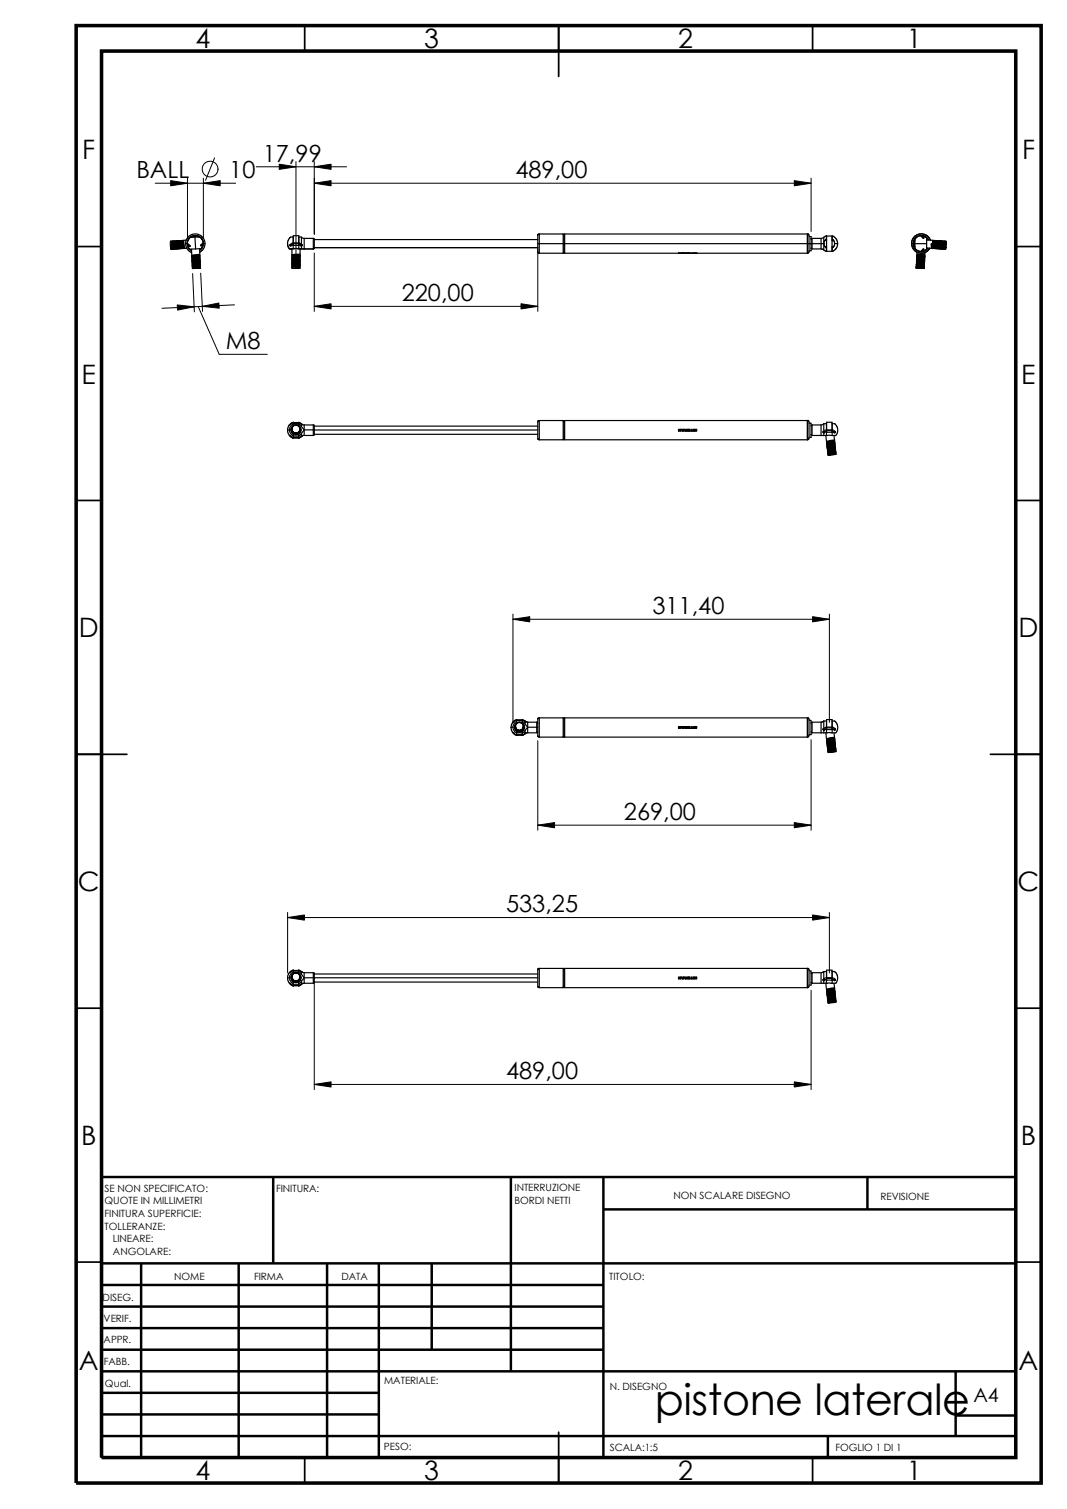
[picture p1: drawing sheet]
<svg xmlns="http://www.w3.org/2000/svg" width="210mm" height="297mm" viewBox="0 0 210 297" stroke-linecap="round" stroke-linejoin="round" font-family="sans-serif">
<g fill="none" stroke="#000" stroke-width=".34">
<path d="M60 5v5.1M109.9 5v10M159.9 5v5.1M15 48.5h5M199.9 48.5h5M15 98.5h5M199.9 98.5h5M25 148.5h-10M194.9 148.5h10M15 198.5h5M199.9 198.5h5M15 248.4h5"/>
<path d="M199.9 248.4h5M60 286.9v5M109.9 281.9v10M159.9 286.9v5"/>
</g>
<g fill="none" stroke="#000" stroke-width=".49">
<path d="M53.8 231.7v17M100.5 231.7v38.2M118.7 238.1h81.2M118.7 231.7v55.2M170.7 231.7v6.4M199.9 231.7h-179.9v55.2M20 252.9h98.7M20 257.2h98.7M20 248.7h179.9M27.8 248.7v38.2M47 248.7v38.2M64.4 248.7v38.2"/>
<path d="M74.5 248.7v38.2M85 248.7v17M20 265.7h98.7M20 261.4h98.7M20 278.4h54.5M20 274.2h54.5M20 269.9h179.9M188.1 278.6h11.8M188.1 269.9v12.8M20 282.7h179.9M162.9 282.7v4.2"/>
</g>
<path d="M15 5h189.9v286.9h-189.9zM20 10.1h179.9v276.8h-179.9z" fill="none" stroke="#000" stroke-width=".7" stroke-linecap="butt"/>
<g fill="none" stroke="#000" stroke-width=".23">
<path d="M33.6 48.8l.1 .3zM33.7 48.8l.1 .1M33.7 47.5h-.2v1.1l.1 .2h.2l.1 .2M33.7 47.5l.3 1.5M33.7 47.5l.1 .1M33.7 49v.1M33.8 48.8l.1 .2M33.8 48.9l-.1 .1M33.8 48.9h.1M33.8 47.6l.1 1 .2 .3M33.8 47.6h.1M33.9 47.6l.2 1.3"/>
<path d="M33.9 49.1h.1M33.9 47.5h.1M33.9 47.5v.1M34 47.5v.8l.2 .7M34 47.5l.2 1.5 .1-.1M34 47.5l.1 .1M34 48.9v.2M34.1 48.9v.1M34.1 47.6l.2 1.3M34.1 47.6h.1M34.1 47.6l.1-.1 .2 1.5M34.1 47.6l.1 1 .2 .4"/>
<path d="M34.2 47.4l.1 .2M34.2 47.5l.2 1.5M34.3 48.9h.1M34.3 47.6l.2 1.3M34.4 49h.1M34.4 47.4l.3 1.6M34.4 47.4h.1M34.4 47.4v.2M34.5 47.4l.3 1.5M34.5 48.9h.1M34.5 48.9l.1 .1M34.5 48.9v.1"/>
<path d="M34.5 47.6l.1 .9 .2 .4M34.7 49h.1M34.7 47.4l-.2 .1M34.7 47.4l.2 1.6M34.7 47.4h.1M34.7 47.4a2.07 2.07 0 0 0 .3 1.6v-.1M34.7 47.4l.1 .1M34.8 48.9l-.1 .1M34.8 48.9l.1 .1M34.8 47.5l.2 1.4M34.9 47.5l.2 1.3M34.9 47.5h-.1"/>
<path d="M34.9 49h.1M34.9 47.4l.3 1.6M34.9 47.4h.1M34.9 47.4v.1M35 47.4l.2 1.6M35 47.4l.1 .1M35 48.9h.1M35.1 48.8v.2M35.1 47.5l.2 1.3M35.1 47.5h.1M35.1 47.5l.1 .9 .2 .5M35.2 49h.1"/>
<path d="M35.2 47.4l.2 1.6M35.2 47.4h.1M35.2 47.4l-.1 .1M35.3 48.8h.1M35.3 48.8l-.1 .2M35.3 47.5l-.1-.1 .2 1.6M35.3 47.5l.2 1.3M35.3 47.5h.1M35.3 47.5l.1-.1 .3 1.5M35.4 49h.1M35.4 47.4l.1 .1M35.5 47.4l.1 1.2 .1 .3 .1-.1"/>
<path d="M35.5 48.8v.2M35.5 48.8h.1M35.5 48.8l.1 .1M35.5 47.5l.3 1.3M35.5 47.5h.1M35.6 47.5l.2 1.3M35.7 47.4l.2 1.5M35.7 48.9h.1M35.7 47.4l-.1 .1M35.7 47.3v.1M35.7 47.4l.1 1.2 .2 .3M35.7 47.4l.1 .1"/>
<path d="M35.8 48.8l.1 .1M35.8 47.5l.2 1.3M35.9 47.5l.2 1.4M35.9 47.5h-.1M35.9 47.3l.3 1.6M35.9 47.3h.1M35.9 47.3v.2M36 47.3l.2 1.6M36 47.3v.2M36 48.8h.1M36 48.8l-.1 .1M36 47.5l.3 1.3"/>
<path d="M36 47.5h.1M36.1 47.5l.2 1.2M36.2 48.9h.1M36.2 47.3l.2 1.6h.4M36.2 47.3l-.1 .2M36.3 48.8h.1M36.3 48.7l.1 .2M36.3 48.8l-.1 .1M36.5 48l.4 1 .8 .7M36.5 48h.3M36.5 48l.1-.7 .4-.7 .7-.4 .7-.2 .8 .2 .6 .4 .4 .7 .1 .7M36.7 47.3h-.5"/>
<path d="M36.8 48l.3 .8 .6 .6M36.8 48l.1-.7 .3-.4 .6-.4 .6-.2 .7 .2 .5 .4 .3 .4 .1 .7M36.9 47.9l.5 .5M36.9 48l.5 .4M37.4 48.4l-.1 .1-.4-.2 .4 .7M37.5 46.7l-.4 .5-.2 .7M37.7 50.3h.2M37.8 50.8h.1M37.8 50.5l.1 .1M37.8 50.5h.1M37.8 50.7v.1M37.8 51.3h.1"/>
<path d="M37.8 51l.1 .1M37.8 51h.1M37.8 51.2v.1M37.8 51.5l.1 .1M37.8 51.5h.1M37.8 51.7v.1M37.8 52l.2 .1M37.8 52h.1M37.8 52.2v.1M37.8 52.3h.2M37.8 52.5l.2 .1M37.8 52.7l.1 .2"/>
<path d="M37.8 52.5h.1M37.9 52.9l1.6-.1zM37.9 50.4l-.1 .1M37.9 50.6l-.1 .1M37.9 50.3v.1M37.9 50.6h.1M37.9 50.9l-.1 .1M37.9 50.8v.1M37.9 51.1h.1M37.9 51.1l-.1 .1M37.9 51.4l-.1 .1M37.9 51.6h.1"/>
<path d="M37.9 51.3v.1M38 51.9l-.2 .1M38 51.8v.1M38 52.4l-.2 .1M38 52.1l-.2 .1M38 52.3v.1M38 52.6h.1M38.4 46.7h-.9M38.4 46.7l.1 2.3M38.5 49h-1.2M39.1 46.7l-.7-.2-.7 .2M39.1 50.2l.2 .1-1.5 .2"/>
<path d="M39.1 50.2l-1.2 .1M39.2 50.7l.2 .1-1.6 .2M39.2 50.4l.1 .1M39.2 50.7l-1.3 .1M39.2 50.4l-1.3 .2M39.2 50.9l.2 .1-1.6 .2M39.2 51.2l.2 .1-1.6 .2M39.2 51.4l.2 .1-1.6 .2M39.2 51.4l-1.2 .2M39.2 50.1l-1.3 .3M39.2 51.9l.2 .1-1.6 .2M39.2 51.7l.1 .1"/>
<path d="M39.2 52.2l-1.2 .1M39.2 50.7l-1.3 .2M39.2 46.6l.5 .5 .2 .4a.41 .41 0 0 1-.3 .6v.3l.4-.3M39.2 50.9l-1.3 .2M39.2 52.2l.2 .1-1.6 .2M39.2 52.4l.3 .1-1.6 .2 .1-.1M39.2 51.1l-1.3 .3M39.2 50.9h.1M39.2 46.6l-.9-.2-.8 .3M39.2 46.6l-.8 .1M39.3 50.5l-1.5 .2M39.3 50.1l-.2 .1"/>
<path d="M39.3 51.4l-1.5 .3M39.3 51.6l-1.3 .3M39.3 52l-1.3 .1M39.3 50.6l-.1 .1M39.3 50.3l-.1 .1M39.3 52.1l-1.3 .3M39.3 51.9v.1M39.3 49v1.1l-1.6 .1v-1.2M39.3 51.1l-1.4 .2M39.3 50.8l-1.4 .3M39.3 52.4l-1.3 .2M39.3 51.6l-1.3 .2"/>
<path d="M39.3 51.3l-.1 .1M39.3 51.8l-1.5 .2M39.3 52.1l-.1 .1M39.3 51.8l-1.3 .3M39.3 50.5l-1.5 .3M39.3 50.3l-1.5 .2M39.4 52.3l-1.4 .3M39.4 51l-1.6 .3M39.4 50.8l-1.6 .2M39.4 51.3l-1.6 .2M39.4 51.8l-1.6 .2M39.4 51.5l-1.6 .3h.2"/>
<path d="M39.4 52.3l-1.6 .2M39.4 52l-1.6 .3M39.4 52h.1M39.4 52.3h.1M39.5 52.5v.3M39.9 47.8l-.4 .5M40 48.1l-.4 .8-1.1 .1M40 48l-.2 .7-.5 .6M40 48h.3M40.3 48l-.3 1-.7 .6M56.6 48l.1 .4 .3 .6M56.6 48l.1 .5 .3 .5"/>
<path d="M57 49h.4M57 48.3l.1 .1M57 48.3h.4M57.1 48.2l-.1 .1M57.1 48.2h.5M57.1 48.4h.2l.4-.3v.8M57.1 48.4h.2M57.4 49v1.2M57.4 50.4h.1M57.4 50.6v.1M57.4 50.9h.1M57.4 51.1v.1"/>
<path d="M57.4 51.4h.1M57.4 51.6h.1M57.4 51.9h.1M57.4 52.4h.1M57.4 52.8h1.6zM57.5 52.2h.1M57.5 51.9l.1 .1M57.5 51.7l.1 .1M57.5 51.4l.1 .1M57.5 51.2h.1M57.5 50.9l.1 .1M57.5 50.7l.1 .1"/>
<path d="M57.5 50.4l.1 .1M57.5 50.2l.1 .1M57.5 52.4l.1 .1M57.6 52.2v.1M57.6 52l-.1 .1M57.7 49h.2M57.7 48.9l-.7 .1M57.7 47.8l-.6 .4M57.7 48.2h.1M57.7 46.6l-.5 .1-.2 .2-.3 .4-.1 .7M57.7 46.6v1.2M57.7 47.8v.1"/>
<path d="M57.7 46.7h.1M57.7 48.9v.1M57.7 48.3h.1M57.7 47.8v.2M57.7 47.8v-1.4h1.1v1.4M57.7 48h1.1M57.7 47.8h1.1M57.7 48v.3h1.1v-.3M57.9 49h.7M57.9 49h-.6h.1M58.6 49h.2M58.6 49h.6h-.1"/>
<path d="M58.8 48.9l.5 .1M58.8 46.6v1.2M58.8 47.8v.2M58.8 48.2h.1M58.8 46.7h.1M58.8 46.6l.5 .1M58.8 48.9v.1M58.8 48.3h.1M58.8 47.9v-.1l.7 .4h-.6M58.9 52.2h.2M58.9 51.9l.2 .1M58.9 51.7l.2 .1"/>
<path d="M58.9 51.4l.2 .1M58.9 51.2h.2M58.9 50.9l.2 .1M58.9 50.7l.2 .1M58.9 50.4l.2 .1M58.9 50.2h.2M58.9 50.1v.1M58.9 50.4h.1M58.9 50.6v.1M58.9 50.9h.1M58.9 51.1v.1M58.9 51.4h.1"/>
<path d="M58.9 51.6v.1M58.9 51.9h.1M58.9 52.1v.1M58.9 52.4h.1M58.9 52.6v.1M58.9 52.4l.1 .1M58.9 52.7h.1M58.9 52.2l-1.5 .2M58.9 51.4l-1.4 .2M58.9 51.2l-1.4 .2M58.9 50.2l-1.4 .2M58.9 52.4l-1.5 .2"/>
<path d="M58.9 51.9l-1.3 .1 1.3-.1M58.9 51.7l-1.4 .2M58.9 50.9l-1.4 .2M58.9 50.7l-1.4 .2M58.9 50.4l-1.4 .2M58.9 52.4l-1.3 .1M58.9 51.6l-1.3 .1M58.9 51.1l-1.3 .1M58.9 50.9l-1.3 .1M58.9 50.6l-1.3 .1M58.9 50.4l-1.3 .1M58.9 50.1l-1.3 .1"/>
<path d="M58.9 52.7h-.6M58.9 52.6h-.6M58.9 52.1l-1.3 .1M58.9 51.4l-1.3 .1M59 52.5l-.1 .1M59 52.5h.1M59 52.7v.1M59 50.8l-1.5 .1M59 50.5l-1.5 .1M59 50.2l-1.5 .2M59 50.5l-1.5 .2M59 50.3l-1.5 .1"/>
<path d="M59 50l-1.5 .2M59 52.7l-.7 .1M59 52.5l-.7 .1v.2M59 52.5l-1.5 .1-.1 .2M59 52.2l-1.6 .2M59 52l-1.6 .1M59 51.8l-1.6 .1M59 51.5l-1.6 .1M59 51.2l-1.6 .2M59 51l-1.6 .1M59 52.3l-1.6 .1M59 51.3l-1.6 .1"/>
<path d="M59 51l-1.6 .2M59.1 49v1M59.1 50.2v.1M59.1 50.5h.1M59.1 50.8h.1M59.1 51h.1M59.1 51.2v.1M59.1 51.5h.1M59.1 51.8h.1M59.1 52h.1M59.1 52.2v.1M59.1 52.3l-.2 .1"/>
<path d="M59.1 52l-.2 .1M59.1 51.8l-.2 .1M59.1 51.5l-.2 .1M59.1 51.3l-.2 .1M59.1 51l-.2 .1M59.1 50.8l-.2 .1M59.1 50.5l-.2 .1M59.1 50.3l-.2 .1M59.1 50l-.2 .1M59.1 48.3h.4M59.2 48.4h.2M59.3 46.7v1.4"/>
<path d="M59.3 48.4v.6M59.3 48.4l-.5-.3v.8M59.3 49h.6M59.3 46.7l.6 .2M59.4 48.4h-.1M59.5 48.2v.1M59.5 48.3l-.1 .1M59.8 49h1.9M59.9 46.9v2.1M59.9 49h1.8M59.9 49h-.8M59.9 46.9h1.8"/>
<path d="M61.7 46.9v2.1M61.7 46.9l.1 .2v1.7l-.1 .2M61.8 47.2h44M61.9 48.8l-.2 .2M105.8 48h53.1M105.8 48v1.7l.3 .1M105.8 48.7h-44M106.1 46.1h4.7l.2 .1M106.1 46.1l-.3 .1v1.8M106.1 46.1v3.7M106.1 49.8h4.7M110.8 46.1v3.7"/>
<path d="M111 46.2v3.5M111 49.7l.1 .1M111 49.7l-.2 .1M111.1 46.1v3.7M111.1 46.1l-.1 .1M111.1 46.1h47.8M111.1 49.8h22.4M133.5 49.8h.1M133.6 49.8h3.1M133.6 49.8h.1M134 49.8h.1M134.2 49.8h.1"/>
<path d="M134.3 49.8h.1M134.5 49.8h.1M135 49.8h.1M135.1 49.8h.1M135.1 49.8h.2M135.3 49.8h.1M135.4 49.8h.1M135.5 49.8h.1M135.6 49.8h.1M135.7 49.8h.1M135.8 49.8h.1M136.1 49.8h.1"/>
<path d="M136.2 49.8h.1M136.5 49.8h.1M136.6 49.8h.1M136.7 49.8h.1M137.1 49.8h.1M158.9 46.1v1.9M158.9 46l.2 .1 .1 .3v1.6h-.3M158.9 46.1v3.7M158.9 49.8h-22.2M158.9 48v1.8M159.2 49.4h.4v-1.4h-.4v1.5l-.3 .3M159.2 46.6h.4v1.4h2.6"/>
<path d="M159.6 48.8l.2 .2M159.8 49h1.8M159.8 46.9h1.8M159.8 46.9l-.2 .2M159.8 46.9v2.1M161.6 49l.5 .2M161.6 46.9v2.1M162.1 46.7l.5-.3v1M162.1 46.7l-.5 .2M162.1 46.7v2.5M162.2 48l.1 .5 .3 .3M162.6 47.1l-.3 .3-.1 .6"/>
<path d="M162.6 48.8v.7l-.5-.3M162.6 47.4h.1M162.6 48.5h.1M162.6 48.5v.3M162.6 46.6h.1M162.6 49.4h.1M162.7 46.5h1v3h-1zM163.7 48.5l.1 .3M163.7 46.6h.1M163.7 49.4h.1M163.8 47.1l.3 .3 .2 .6M163.8 47.1l-.1 .3"/>
<path d="M164 46.5l.6 .6 .2 .9M164 46.5l-.2-.1v.7M164.3 48l-.2 .5-.3 .3M164.3 48h.5M164.8 48l-.2 .8-.8 .7v-.7M180 47.1l-.3 .7 .3 1M180 47.3l-.1 .7 .1 .6M180 48v.8M180 48h2.4M180 47.1v.9M180 47.4l-.1 .6 .1 .5M180.3 52.8l1.6-.1v.2z"/>
<path d="M180.3 52.3h.1M180.3 52h.1M180.4 52.3l.1 .1M180.4 52.1l.1 .1M180.4 51.8h1.4M180.4 51.6l.2 .1M180.4 51.3l.2 .1M180.4 52.6v.1M180.4 49.6v.5l1.5-.1M180.4 51.1l.2 .1M180.4 50.8l.2 .1M180.5 50.6l.1 .1"/>
<path d="M180.5 51.9v.1M180.5 50.3l.1 .1M180.5 50.1l.1 .1M180.6 51.4l-.2 .1M180.6 50.9l-.2 .1M180.6 51.2l-.2 .1M180.6 50.7l-.1 .1M180.6 50.4l-.1 .1M180.6 50.2l-.1 .1M181.1 49.8h.1M181.3 46.5l.4 .4M181.4 49.8h.1"/>
<path d="M181.4 46.6h.3M181.5 49.8h.1M181.5 46.4l.9 .4v1.2M181.6 46.4l.2 .4-.1 .1a.55 .55 0 0 0-.6-.5l-.7 .3-.4 .4M181.7 49l-.4 .4M181.7 49.3l-.3 .1M181.8 50.2h-1.2M181.8 50.1l-1.2 .1M181.8 50.1l.1 .2M181.8 52.6l-1.4 .2M181.8 52.6l.1 .1M181.8 52.1l-1.4 .2"/>
<path d="M181.8 52.4l-1.4 .1M181.8 52.3l-1.4 .2M181.8 52.4l.1 .1M181.8 52.3v.1M181.8 52.6h.1M181.8 51.6l-1.4 .2M181.8 51.9l-1.4 .1M181.8 51.6l-1.3 .1M181.8 52.1l.1 .2h-.1M181.8 51.9l.1 .1M181.8 52.1l-1.3 .1M181.8 51.8v.1"/>
<path d="M181.8 51.1l-1.2 .1M181.8 51.4h-1.2M181.8 51.3l-1.3 .2M181.8 51.1l-1.3 .1M181.8 51.4l.1 .1M181.8 51.3v.1M181.8 50.9h-1.2M181.8 50.6l-1.2 .1M181.8 50.8l-1.3 .1M181.8 51.1l.2 .1M181.8 50.9l.2 .1M181.8 50.8v.1"/>
<path d="M181.8 51.1h.1M181.9 50.4h-1.3M181.9 50.3l-1.3 .2M181.9 50.6l-1.4 .1M181.9 50.4l.1 .1h-1.6h1.6l-.1 .1M181.9 50.6l.1 .1M181.9 50v.2M181.9 50l-.1 .1M181.9 50.3v.1M181.9 52.5h-1.6v.3M181.9 52.2l-1.6 .1M181.9 52.3h-1.6"/>
<path d="M181.9 52.5l-1.6 .1h.1M181.9 52.5h.1M181.9 52.5l-1.5 .1M181.9 51.7l-1.6 .1h1.6M181.9 52h-1.6M181.9 52h.1M181.9 52l-.1 .1M181.9 51.5l-1.5 .1 1.5-.1M181.9 51.5h.1M181.9 51.7v.1M181.9 51.5l-.1 .1 .1 .1M181.9 51.8h-.1"/>
<path d="M182 51l-1.6 .1 1.6-.1M182 51.2l-1.6 .1h1.5M182 51.2l-.2 .1M182 51h.1M182 51l-.2 .1M182 50.7l-1.6 .1h1.6M182 50.7v.1M182 50.8h-.2M182 50.5h.1M182 50.3h-.1M182 49.7v.6h-1.6l1.5-.1M182.4 47.2l1.2 .1v1.6"/>
<path d="M182.4 47l.1 .2M182.4 48v1.1l-.8 .4 .2-.4-.2-.1a.51 .51 0 0 1-.6 .5l-.7-.4-.3-.3M182.4 48.8v.1M182.6 48.8l-.7 .6-1 .1-.7-.4-.4-.6-.1-.5h-.3l.4 1.1 .4 .4 .6 .3 1.2-.1 .5-.3 .5-.5M182.8 47.2l-.4-.5-.5-.2-1-.1-.8 .5-.3 .5-.1 .6M183.1 47.3l-.4-.6-.5-.4-.6-.2h-.6l-.6 .2-.5 .4-.4 .5-.1 .8M183.3 48v.1M183.3 48l.2 .1M183.3 48v.9l-.9-.1M183.3 48.1l.2 .7M183.4 48.1l.1 .6M183.5 48.8l-.1 .1"/>
<path d="M183.5 48.8h.1M183.5 48.1h-.2M183.5 48.1v.8v-.2M183.6 48.9h.1M183.6 47.3l.1 .2M183.7 47.5v1.3M183.7 47.5h.1M183.7 48.8h.1M183.7 47.5l.1 1.4M183.7 48.8l-.1 .1M183.8 47.3l-.1 .2M183.8 48.9h.1"/>
<path d="M183.8 47.3v1.6M183.8 47.3h.1M183.8 47.3l.1 1.6M183.8 47.3l.1 .2M183.9 47.5v1.3M183.9 47.5h.1M183.9 48.8h.1M184 47.5v1.4M184 48.8l-.1 .1M184 47.4v.1M184 47.4v1.5M184 47.3l.1 .1"/>
<path d="M184.1 47.4v1.5M184.1 47.4l.1 .1M184.2 47.5v1.3M184.2 47.5h.1M184.2 48.8l-.1 .1M184.2 48.8h.1M184.2 48.8l.1 .1v-1.5v1.6M184.3 47.4l-.1 .1M184.3 47.4h.1M184.3 47.4l.1 .1M184.4 47.5v1.3M184.4 47.5h.1"/>
<path d="M184.4 48.8h.1M184.4 48.8v.1M184.5 47.4l-.1 .1M184.6 47.4l-.1 1.5-.1-1.4M184.6 47.4h.1M184.6 47.4v1.6M184.6 47.4v.1M184.6 49h.1M184.6 47.5l.1 1.3M184.6 47.5h.1M184.7 48.9h.1M184.7 47.5v1.3"/>
<path d="M184.7 48.9l-.1 .1M184.8 47.4l-.1 .1M184.8 47.4v1.6l-.1-.2M184.8 47.4h.1M184.8 47.4v1.6M184.8 47.4l.1 .1M184.9 47.5v1.4M184.9 47.5h.1M184.9 48.9v.1M184.9 48.9h.1M185 47.5v1.3M185 47.4v.1"/>
<path d="M185 47.4v1.6M185 47.4h.1M185.1 47.4v1.6l-.1-.2M185.1 47.4v.1M185.1 47.5l.1 1.4M185.1 47.5h.1M185.2 48.9h.1M185.2 48.9l-.1 .1M185.2 48.9l.1 .1M185.3 47.4a1.42 1.42 0 0 0-.1 1.5M185.3 47.4v1.6M185.3 47.4h.1"/>
<path d="M185.3 47.4l.1 .2M185.4 47.6v1.3M185.4 47.6h.1M185.4 48.9h.1M185.4 48.9v.1M185.5 47.5v1.5l-.1-1.4M185.6 47.4l-.2 .2M185.6 47.6v-.1l-.1 1.5M185.6 47.6l.1 1.3M185.6 47.6h.1M185.7 48.9h.1M185.7 47.6v1.3"/>
<path d="M185.7 48.9l-.1 .1M185.8 47.5l-.1 .1M185.8 47.5v1.5l-.1-.1M185.8 47.5h.1M185.8 49.1h.1M185.8 47.5v1.5M185.8 47.5l.1 .1M185.9 47.6v1.3M185.9 47.6h.1M185.9 47.6v.1a1.43 1.43 0 0 0 .2 1.4M186 48.9l-.1 .1M186 47.5v1.5"/>
<path d="M186 47.5l-.1 .1M186 47.5h.2M186.2 47.5l-.1 1.6zM56.6 84.7l.3 1 .8 .5M57 84.6l.2 .7 .5 .5M57 84.6l-.4 .1M57 85.7h.1M57 85.7l.1 .1M57.1 83.6h.1M57.1 85.8h.1M57.1 85.8l.6 .4v-.2h1.1v.2M57.1 85.7l.6 .5"/>
<path d="M57.3 83.3l-.5 .6-.2 .8M57.4 84.5h.1M57.4 84.6h.1M57.7 86.1h1.1M57.7 83.1h.1M57.7 83.3h.1M57.7 85.8v.4M57.7 83.1l-.6 .5M57.7 83.1v.4M57.7 83.5v.2h.2M57.7 83.5l-.5 .5-.2 .6M57.7 83.2h1.1v.1h-1.1z"/>
<path d="M57.7 86.2h1.1M57.7 83.2h1.1M57.8 83.8a.66 .66 0 0 0-.4 .9M57.9 83.7h.7M57.9 85.6h-.2v.2M57.9 85.6h.7M57.9 83.7a1 1 0 0 0-.6 .9 1 1 0 0 0 .6 1M58.3 83.7l.4 .1 .3 .6a.79 .79 0 0 1-.6 .8 .79 .79 0 0 1-.9-.5l.2-.8 .7-.2a.79 .79 0 0 1 .6 1 .79 .79 0 0 1-1 .5l-.4-.3-.2-.4M58.6 83.7a1 1 0 0 1 .7 .9 1 1 0 0 1-.7 1M58.6 85.6h.2v.2M58.6 83.8a.72 .72 0 0 1 .6 .9M58.8 83.5l1.1 1.1"/>
<path d="M58.8 83.1l.5 .4M58.8 83.5v.2h-.2M58.8 83.1h.1M58.8 83.3h.1M58.8 83.1v.4M58.8 85.8v.4M59 84.2l.1 .5-.1 .4-.3 .4-.4 .1-.5-.1-.4-.4-.1-.5 .2-.4M59 84.5a.79 .79 0 0 1-.7 .8 .79 .79 0 0 1-.9-.8M59 84.5a.78 .78 0 0 1-.7 .8 .78 .78 0 0 1-.8-.7M59 84.5a.78 .78 0 0 1-.7 .9 .78 .78 0 0 1-.8-.8M59 84.6a.78 .78 0 0 1-.7 .8 .78 .78 0 0 1-.8-.8M59 84.6l-.3 .6"/>
<path d="M59 84.4a.79 .79 0 0 1-.7 .9 .79 .79 0 0 1-.9-.8M59 84.4h.1M59 84.5h.1M59.1 84.6a.81 .81 0 0 1-.8 .9 .81 .81 0 0 1-.9-.9M59.1 84.5h.1M59.1 84.6h.1M59.2 83.3l.1 .1M59.3 85.3v.5M59.3 85.3l-.5 .5M59.3 83.5v.5M59.3 85.9l-.5 .3M59.3 83.5l.1 .1"/>
<path d="M59.3 83.5l.2 .1M59.3 85.8l-.5 .4M59.3 83.4v.1M59.3 85.9h.1M59.3 83.4l.6 .3M59.4 85.8h.1M59.4 83.6h.1M59.5 85.7h.1M59.5 85.8l-.2 .1M59.5 83.6h.1M59.5 85.7l-.2 .1M59.5 85.7v.1"/>
<path d="M59.9 84.6l-.6 .7M59.9 83.7v2M59.9 84.6h45.9M59.9 85.7l-.6 .2M59.9 83.7h1.8M61.7 83.7v2M61.7 83.7l.1 .1v1.7h44M61.8 83.9h44M61.9 85.5l-.2 .2h-1.8M106.1 82.8l-.3 .2v3.4l.3 .2M106.1 82.8v3.8M106.1 82.8h4.7"/>
<path d="M106.1 86.6h4.7M110.8 82.8v3.8M110.8 82.8l.2 .1M111 86.4l-.2 .2M111 82.9v3.5l.1 .2M111.1 82.8l-.1 .1M111.1 82.8v3.8M111.1 82.8h47.8v3.8M111.1 86.6h47.8M133.5 84.6l1-.1-.2 .1v.3l-.1-.3h-.6l.4 .2-.5 .1 .4-.1-.3-.1zM134 84.5v.1M134.6 84.6l.2 .1h-.2z"/>
<path d="M135.1 84.6h.3zM135.1 84.7l.3 .1zM135.4 84.7v-.2h-.4v.4M135.4 84.7h.1M135.4 84.7v.2h-1l.2-.4h.2l.2 .4M135.5 84.5l.1 .4zM135.7 84.5l.1 .3 .3 .1h-.4zM136.2 84.8l-.1-.3v.3M136.2 84.8h.1M136.2 84.8h.3M136.5 84.8l.1-.3v.3h-.5M136.5 84.8h.1"/>
<path d="M136.6 84.6l.5-.1-.4 .1h.4v.2l-.5 .1 .4-.1-.3-.1zM158.9 82.8h.2l.1 .3v3.2l-.3 .3M158.9 82.8v3.8M159.2 83.3h.4v2.8h-.4M159.6 85.5l.2 .2M159.8 83.7l-.2 .1M159.8 83.7v2M159.8 83.7h1.8M159.8 85.7h2.3M161.6 83.7v2M162 85.1h.4M162 85.1v.1"/>
<path d="M162 85v.1M162 85h.5M162 85.2h.1M162 85.2h.3M162.1 83.4l-.5 .3M162.1 85.2l.5-.3v.8M162.1 83.4v1.5M162.1 85.7h.5M162.1 85.2v.5M162.1 84.9l-.1 .1M162.5 85.7l.1 1.2M162.6 85.1h.1"/>
<path d="M162.6 83.4h.1M162.6 85.7h1.2M162.6 83.4h-.5M162.6 83.4v1.2M162.6 84.6l-.5 .3M162.6 84.6l.1 .1M162.6 85h.1M162.7 84.6h1M162.7 84.8h1M162.7 84.6v.2M162.7 84.6v-1.5h1v1.5M162.7 84.8v.3h1.1"/>
<path d="M162.7 86.9l.1 .1M162.7 87.4l.2 .1M162.7 87.4h.1M162.7 87.6v.1M162.8 87.7h.1M162.8 87.9h.1M162.8 87.9l.1 .1M162.8 87h.1M162.8 88.2l.1 .1M162.8 87l-.1 .2M162.8 87.2v.1M162.8 87.5h.1"/>
<path d="M162.8 88.4l.2 .1M162.8 88.6h.1M162.9 87.5l-.2 .1M162.9 88.7h.1M162.9 88.9h.1M162.9 87.7v.1M162.9 88.9l.1 .1M162.9 87.8l-.1 .1M162.9 88h.1M162.9 89.1h.1M162.9 88l-.1 .2M162.9 89.2h.1"/>
<path d="M162.9 89.4v.2M162.9 89.6l1.6-.2zM162.9 88.3h-.1M163 88.5h.1M163 88.5l-.2 .1M163 88.8l-.1 .1M163 89.2v.1M163 89.3l-.1 .1M163.1 89.3v.2M163.1 89.3l.1 .2M163.2 89.5h-.1M163.7 85.1h.1"/>
<path d="M163.7 83.4h.1M163.7 84.6v.2M163.7 84.8v.3M163.7 85h.1M163.8 84.6l.6 .4M163.8 83.4v1.2M163.8 84.6l-.1 .1M163.8 83.4h.5l.2 .2 .3 .5 .1 .7-.4 .9h-.7M163.9 85h.5M164 85.1h.4M164.1 86.7l-1.3 .3M164.1 86.8l-1.3 .2"/>
<path d="M164.1 86.8h.2M164.1 87l-1.4 .4M164.1 87l.2 .1M164.1 87l-1.3 .2M164.1 85.7l.1 .9M164.1 87h.1M164.1 85.2h.3M164.1 87.3l-1.2 .2M164.1 87.2l-1.2 .3M164.1 87.2l.2 .1M164.2 87.5l-1.3 .3M164.2 87.5l-1.3 .2"/>
<path d="M164.2 87.5l.1 .1M164.2 87.5h.1M164.2 87.8l-1.3 .2M164.2 87.8l.2 .1M164.2 87.7l-1.3 .3M164.2 87.7v.1M164.2 88l-1.3 .3M164.2 86.8l-1.5 .3M164.2 86.9l-1.5 .2 .1 .1M164.2 86.6l-1.5 .3M164.2 86.6l.1 .2M164.2 88l.2 .1"/>
<path d="M164.2 86.6l-.1 .2M164.2 87.9l-1.3 .3M164.2 87.9v.1M164.3 88.3l-1.3 .2M164.3 88.2l-1.3 .3M164.3 86.8l-.2 .2M164.3 88.2v.1M164.3 87.1l-1.6 .3M164.3 88.3h.1M164.3 88.5l-1.3 .3M164.3 87.1l-.2 .1M164.3 87.1h.1"/>
<path d="M164.3 87.3l-1.6 .3M164.3 87.4l-1.6 .3M164.3 88.5l.1 .1M164.3 87.4l-.1 .1M164.3 87.3v.1M164.3 88.5h.1M164.3 88.8l-1.4 .3M164.3 87.6l-1.5 .3M164.3 88.8h.2M164.3 88.7l-1.3 .3M164.3 88.7v.1M164.3 89l-1.3 .3"/>
<path d="M164.3 87.8l-1.5 .3M164.3 88.9l-1.3 .3M164.3 87.6l-.1 .1M164.3 87.6h.1M164.3 88.9l.2 .2M164.4 89.3l-1.2 .2M164.4 85.2h-.2l-.4-.3v.8M164.4 87.9l-1.6 .3M164.4 89.2l-1.2 .2M164.4 87.9h-.2M164.4 88.1l-1.6 .3 1.6-.3M164.4 89.2v.1"/>
<path d="M164.4 88.1l-.1 .1M164.4 88.1h.1M164.4 89.3h.1M164.4 88.3l-1.6 .3M164.4 85v.1M164.4 85.1v.1M164.4 88.3l-1.5 .3M164.4 88.3v.1M164.4 88.6l-1.5 .3M164.4 88.4l-.1 .1M164.4 88.6l-.1 .1M164.4 88.6h.1"/>
<path d="M164.5 88.8l-1.6 .3M164.5 88.9l-1.6 .2M164.5 88.9h-.2M164.5 88.8v.1M164.5 89.1l-1.6 .3M164.5 89.1l-1.4 .2M164.5 89.1h.1M164.5 89.1l-.1 .1M164.5 89.3l-1.4 .2M164.5 89.3v.1M100.6 143.2l.3 1 .7 .5M100.9 143.2l.3 .6 .5 .5"/>
<path d="M100.9 143.2h-.3M101 144.3l.7 .5M101 144.3h.1M101 142.1h.1M101 144.3l.7 .4M101.2 143.2h.1M101.3 141.8l-.5 .6-.2 .8M101.4 143h.1M101.4 143.1h.1M101.5 142.7l-.2 .5 .1 .4 .4 .4 .4 .1M101.7 142a1.35 1.35 0 0 0-.8 1.2M101.7 144.6h.1"/>
<path d="M101.7 141.7h1.1M101.7 142v.2h.2M101.7 144.5h1.1v.2M101.7 144.7v.1M101.7 141.8h1.1M101.7 141.7l-.7 .4M101.7 144.3v.4M101.7 141.7v.3M101.7 144.5v.2h1.1M101.7 144.6h1.1M101.7 141.7v.1M101.8 142.3l-.5 .5-.1 .4"/>
<path d="M101.9 144.1h.7M101.9 144.1h-.2v.2M101.9 142.2a1 1 0 0 0-.7 1 1 1 0 0 0 .7 .9M101.9 142.2h.7M102.2 142.2l.5 .2 .3 .5a.8 .8 0 0 1-.6 .8 .8 .8 0 0 1-.9-.5l.2-.8 .7-.2a.79 .79 0 0 1 .6 1 .79 .79 0 0 1-1 .5l-.5-.3-.1-.4M102.6 142.2a.99 .99 0 0 1 .6 1 .99 .99 0 0 1-.6 .9M102.6 144.1h.2v.2M102.6 142.3l.4 .3 .2 .6M102.7 143.7v.1M102.8 144.6h.1M102.8 141.7v.1h-1.1M102.8 144.3v.4"/>
<path d="M102.8 141.7l.5 .3M102.8 141.7v.3M102.8 142l1 1.2M102.8 142v.2h-.2M103 142.7l.1 .5-.1 .5-.3 .3-.5 .1M103 143a.79 .79 0 0 1-.7 .8 .79 .79 0 0 1-.9-.8M103 143a.79 .79 0 0 1-.7 .8 .79 .79 0 0 1-.9-.7M103 143a.79 .79 0 0 1-.8 .8 .79 .79 0 0 1-.8-.7M103 143a.79 .79 0 0 1-.8 .9 .79 .79 0 0 1-.8-.8M103 143a.79 .79 0 0 1-.7 .9 .79 .79 0 0 1-.9-.8M103 143.1a.79 .79 0 0 1-.8 .8 .79 .79 0 0 1-.8-.8M103 143.1l-.3 .7"/>
<path d="M103 143a.79 .79 0 0 1-.8 .8 .79 .79 0 0 1-.8-.8M103 143.1a.8 .8 0 0 1-.8 .9 .8 .8 0 0 1-.8-.9M103 143h.1M103 143.1h.1M103.1 143.2h.1M103.1 141.8l.2 .2M103.3 144.4l-.5 .3M103.3 144.3l-.5 .4M103.3 142l.2 .1M103.3 144.3h.2M103.3 143.8v.5M103.3 143.8l-.5 .5"/>
<path d="M103.3 142v.5M103.3 144.4h.1M103.3 142h.1M103.3 141.9l.5 .3M103.4 142.1h.1M103.5 144.3l-.2 .1M103.8 143.2h2M103.8 143.2l-.5 .6M103.8 142.2v2.1M103.8 144.2l-.5 .2M103.8 142.2h1.8M105.6 142.2v2.1"/>
<path d="M105.6 142.2l.2 .2M105.8 144l-.2 .3h-1.8M106.1 141.3l-.3 .2v3.4l.3 .2M106.1 141.3v3.8M106.1 141.3h4.7M106.1 145.1h4.7M110.8 141.3v3.8M110.8 141.3l.2 .2M111 144.9l-.2 .2M111 141.5v3.4l.1 .2M111.1 141.3v3.8M111.1 141.3h47.8v3.8"/>
<path d="M111.1 145.1h47.8M111.1 141.3l-.1 .2M133.5 143.1l1-.1-.2 .1v.3l-.1-.3h-.6l.4 .2-.5 .1 .4-.1-.3-.1zM134 143v.1M134.6 143.1l.2 .1h-.2zM135.1 143.1l.3 .1zM135.1 143.2l.3 .1zM135.4 143.2v-.2h-.4v.4M135.4 143.2h.1M135.5 143.2l-.1 .2h-1l.2-.4h.2l.2 .4M135.5 143l.1 .4zM135.7 143h.1v.3l.3 .1h-.4z"/>
<path d="M136.1 143h.1v.3h.3v-.3h.1v.3h-.5zM136.6 143.1l.5-.1-.4 .1 .4 .1v.1l-.5 .1 .4-.1-.3-.1zM158.9 141.3l.2 .1 .1 .2v3.2l-.3 .3zM159.2 141.8h.4v2.8h-.4M159.6 144l.2 .3M159.8 142.2l-.2 .2M159.8 144.3h2.3M161.6 142.2h-1.8v2.1M161.6 142.2v2.1M162 143.6h.4M162 143.6v.1M162 143.5v.1"/>
<path d="M162 143.5h.5M162 143.7h.1M162 143.7h.3M162.1 142l-.5 .2M162.1 143.7l.5-.3v.9M162.1 142v1.4M162.1 144.3h.5M162.1 143.7v.6M162.1 143.4l-.1 .1M162.5 144.3l.2 1.1 1.5-.3M162.6 145.5h.1M162.6 141.9h.1"/>
<path d="M162.6 144.3h1.2M162.6 141.9l-.5 .1M162.6 141.9v1.2M162.6 143.1l-.5 .3M162.6 143.1l.1 .2M162.6 143.5h.1M162.7 145.5h.1M162.7 143.1h1M162.7 143.3h1M162.7 143.1v.2M162.7 143.1v-1.5h1v1.5M162.7 143.3v.3h1.1"/>
<path d="M162.7 145.9l.2 .1M162.7 145.9h.1M162.7 146.2h.1M162.8 146.2l.1 .1M162.8 146.4h.1M162.8 146.7l.1 .1M162.8 145.6l-.1 .1M162.8 146.9l.2 .1M162.8 145.8h.1M162.8 146.9h.1M162.8 147.2h.1M162.8 146h.1"/>
<path d="M162.9 147.2l.1 .1M162.9 146.1l-.2 .1M162.9 147.7h.1M162.9 146.5v.1M162.9 146.6l-.1 .1M162.9 147.6v.1M162.9 147.9v.2M162.9 148.1l1.6-.2zM162.9 146.8l-.1 .1M163 147l-.2 .1M163 147.2v.1M163 147.3l-.1 .1"/>
<path d="M163 147.5h.1M163 147.7v.1M163 147.8l-.1 .1M163.1 147.8v.3M163.1 147.8l.1 .2M163.2 148l-.1 .1M163.7 141.9h.1M163.7 143.1v.2M163.7 143.3v.3M163.7 143.5h.1M163.8 143.1l.6 .4M163.8 141.9v1.2"/>
<path d="M163.8 143.1l-.1 .2M163.8 141.9h.5l.2 .2 .3 .5 .1 .7-.4 1h-.7M163.9 143.5h.5M164 143.6h.4M164.1 145.2l-1.3 .4M164.1 145.3l-1.3 .3M164.1 145.3l.2 .1M164.1 145.5l-1.1 .2-.3 .2M164.1 145.5l-1.3 .3M164.1 145.5h.1M164.1 145.5l.2 .1M164.1 144.3l.1 .8"/>
<path d="M164.1 145.8l-1.2 .2M164.1 145.7l-1.2 .3M164.1 145.7l.2 .2M164.1 143.7h.3M164.2 146l-1.3 .3M164.2 146h.1M164.2 146.1h.1M164.2 146.3l-1.3 .3M164.2 146.2l-1.3 .3M164.2 146.2v.1M164.2 146.3h.2M164.2 146.5l-1.3 .3"/>
<path d="M164.2 145.4l-1.5 .2M164.2 145.4l-1.5 .3 .1 .1M164.2 145.1l.1 .3M164.2 145.1l-.1 .2M164.2 146.5l-1.3 .2M164.2 146.5h.1M164.2 146.5l.2 .1M164.3 146.8l-1.3 .2M164.3 146.7l-1.3 .3M164.3 146.7v.1M164.3 145.4l-.2 .1M164.3 145.6l-1.6 .3"/>
<path d="M164.3 147l-1.3 .2M164.3 145.6l-.2 .1M164.3 146.8l.1 .1M164.3 145.6h.1M164.3 147l-1.3 .3M164.3 145.9l-1.6 .2M164.3 145.9l-1.6 .3M164.3 145.9l-.1 .1M164.3 147h.1M164.3 147l.1 .1M164.3 145.9h.1M164.3 147.3l-1.1 .2-.3 .1"/>
<path d="M164.3 146.1l-1.5 .3 .1-.1M164.3 146.1l-1.5 .3 .1 .1M164.3 147.2l-1.3 .3M164.3 147.2v.1M164.3 147.3h.2M164.3 147.5l-1.3 .3M164.3 146.3l-1.5 .3M164.3 147.5l-1.3 .2M164.3 146.1l-.1 .1M164.3 147.5l.2 .1M164.3 147.5l.2-.1-1.6 .3M164.4 147.8l-1.2 .2"/>
<path d="M164.4 146.4l-1.6 .3M164.4 147.7l-1.2 .2M164.4 146.4l-.2 .1M164.4 143.7h-.2l-.4-.3v.9M164.4 146.3v.1M164.4 146.6l-1.6 .3M164.4 147.7v.1M164.4 146.6l-.1 .1M164.4 146.6h.1M164.4 147.8h.1M164.4 146.9l-1.5 .2M164.4 146.9l-1.5 .3"/>
<path d="M164.4 143.6v.1M164.4 143.5v.1M164.4 146.9h.1M164.4 147.1l-1.5 .3M164.4 147.1l-1.5 .3 .1 .1M164.4 146.9l-.1 .1M164.4 147.1l-.1 .1M164.4 147.1h.1M164.5 147.3l-1.6 .3M164.5 147.3v.1M164.5 147.6l-1.6 .3M164.5 147.6l-1.4 .2"/>
<path d="M164.5 147.6l-.1 .1M164.5 147.6h.1M164.5 147.8l-1.4 .3M164.5 147.8v.1M56.6 192.5l.3 1 .8 .5M57 192.5l.2 .6 .5 .5M57 192.5h-.4M57 191.4l.7-.4zM57.1 193.6h.1M57.1 193.6l.6 .4v-.4M57.1 193.6l.6 .5v-.3h1.1v.2M57.3 192.5h.1"/>
<path d="M57.3 191.1l-.5 .6-.2 .8M57.4 192.3h.1M57.4 192.4h.1M57.7 193.9h.1M57.7 191h.1M57.7 191v.3M57.7 191.3v.2h.2M57.7 191.3l-.5 .5-.2 .7M57.7 194h1.1M57.7 191.1h1.1M57.8 191.6l-.4 .4-.1 .5M57.9 191.5h.7"/>
<path d="M57.9 193.4h-.2v.2M57.9 193.4h.7M57.9 191.5a.99 .99 0 0 0-.6 1 .99 .99 0 0 0 .6 .9M58.3 191.5l.4 .2 .3 .5a.8 .8 0 0 1-.6 .9 .8 .8 0 0 1-.9-.6v-.5a.79 .79 0 0 1 1.3-.2 .79 .79 0 0 1-.3 1.3 .79 .79 0 0 1-1.1-.8M58.6 191.5a.99 .99 0 0 1 .6 1 .99 .99 0 0 1-.6 .9M58.6 193.4h.2v.2M58.6 191.6h.1a1 1 0 0 1 .5 .9M58.8 191.3l.4 .3 .7 .9M58.8 191l.5 .3M58.8 191.3v.2h-.2M58.8 191h.1M58.8 193.9h.1"/>
<path d="M58.8 191l.5 .4M58.8 191v.3M58.8 193.6v.4M58.8 191.1l-1.1 .1v-.2h1.1v.2M59 192l.2 .5-.2 .5-.3 .3-.4 .1-.5-.1-.4-.4-.1-.5 .2-.4M59 192.3a.79 .79 0 0 1-.7 .8 .79 .79 0 0 1-.9-.7M59 192.3a.78 .78 0 0 1-.7 .9 .78 .78 0 0 1-.8-.8M59 192.4a.78 .78 0 0 1-.7 .8 .78 .78 0 0 1-.8-.8M59 192.4v.3l-.3 .4M59 192.3a.79 .79 0 0 1-.7 .8 .79 .79 0 0 1-.9-.8M59 192.3h.1M59.1 192.4a.81 .81 0 0 1-.8 .9 .81 .81 0 0 1-.9-.9"/>
<path d="M59.1 192.4h.1M59.2 191.1l.1 .2M59.2 192.5h.1M59.3 193.6h.2M59.3 193.1v.5M59.3 193.1l-.5 .5M59.3 191.4v.4M59.3 193.7l-.5 .3M59.3 191.4h.2M59.3 191.3l.2 .1M59.3 193.6l-.5 .4M59.3 191.3l.6 .2"/>
<path d="M59.3 193.8l-.5 .3M59.3 193.7v.1M59.3 191.3h.1M59.4 193.6h.1M59.4 191.4h.1M59.5 193.6l-.2 .1M59.9 192.5l-.6 .6M59.9 193.5l-.6 .3M59.9 191.5h1.8M59.9 191.5v2M61.7 191.5l.1 .2v1.7l-1.9 .1M61.7 191.5v2"/>
<path d="M61.8 193.3h44M61.8 191.7h44M105.8 192.5h-45.9M106.1 190.6l-.3 .2v3.4l.3 .2M106.1 190.6v3.8M106.1 190.6h4.7M106.1 194.4h4.7M110.8 190.6v3.8M110.8 190.6l.2 .2M111 194.3l-.2 .1M111 190.8v3.5l.1 .1M111.1 190.6l-.1 .2"/>
<path d="M111.1 190.6v3.8M111.1 190.6h47.8v3.8M111.1 194.4h47.8M133.5 192.4l1-.1-.2 .1v.3l-.1-.3h-.6l.4 .1v.2h-.5l.4-.1h-.3zM134 192.3v.1M134.6 192.4l.2 .2h-.2zM135.1 192.4l.3 .1zM135.1 192.6h.3zM135.4 192.5v.2h-1l.2-.4h.2l.2 .4M135.4 192.5h.1M135.4 192.5v-.1l-.4-.1v.4M135.5 192.3l.1 .4z"/>
<path d="M135.7 192.3h.1v.3l.3 .1h-.4zM136.1 192.3h.1v.3h.3l.1-.3v.4h-.5zM136.6 192.4l.5-.1-.4 .1 .4 .1v.2h-.5l.4-.1h-.3zM158.9 190.6l.2 .1 .1 .2v3.2l-.3 .3M158.9 190.6v3.8M159.2 191.1h.4v2.8h-.4M159.6 193.4l.2 .1M159.8 191.5l-.2 .2M159.8 191.5v2M159.8 191.5h1.8M159.8 193.5h2.3M161.6 191.5v2"/>
<path d="M162 192.9h.4M162 192.9v.1M162 192.8v.1M162 192.8h.5M162 193h.1M162 193h.3M162.1 191.3l-.5 .2M162.1 193l.5-.2v.7M162.1 191.3v1.4M162.1 193.5h.5M162.1 193v.5M162.1 192.7l-.1 .1"/>
<path d="M162.5 193.5l.1 1.3M162.6 192.9h.1M162.6 191.2h.1M162.6 193.5h1.2M162.6 191.2l-.5 .1M162.6 191.2v1.2M162.6 192.4l-.5 .3M162.6 192.4l.1 .2M162.6 192.8h.1M162.7 194.8h.1M162.7 192.4h1M162.7 192.6h1"/>
<path d="M162.7 192.4v.2M162.7 192.4v-1.4h1v1.4M162.7 192.6v.3h1.1M162.7 195.3h.2M162.7 195.2h.1M162.7 195.5h.1M162.8 195.5l.1 .1M162.8 195.7h.1M162.8 195.8h.1M162.8 194.9l-.1 .1M162.8 194.8v.1M162.8 195.1h.1"/>
<path d="M162.8 196.3h.2M162.8 196.4v.1M162.8 195.3l.1 .1M162.9 195.4l-.2 .1M162.9 196.5l.1 .1M162.9 195.6l-.1 .1M162.9 195.6h.1M162.9 195.9l-.1 .1 .1 .1M162.9 197l.1 .1M162.9 197h.1M162.9 195.8v.1M162.9 197.2v.2"/>
<path d="M162.9 197.4l1.6-.1zM162.9 196.1l-.1 .1M163 196.3v.1M163 196.4h-.2M163 196.6l-.1 .1M163 196.6h.1M163 196.8h.1M163 197v.1M163 197.1l-.1 .1M163.1 197.1v.3M163.1 197.1l.1 .2M163.2 197.3l-.1 .1"/>
<path d="M163.7 192.9h.1M163.7 191.2h.1M163.7 192.4v.2M163.7 192.6v.3M163.7 192.8h.1M163.8 192.4l.6 .4M163.8 191.2v1.2M163.8 192.4l-.1 .2M163.8 191.2h.5l.2 .2 .3 .7v.6l-.3 .8h-.7M163.9 192.8h.5M164 192.9h.4M164.1 194.5l-1.3 .3"/>
<path d="M164.1 194.6l-1.3 .3M164.1 194.6l.2 .1M164.1 194.9l-1.1 .2-.3 .1M164.1 194.8l-1.3 .3M164.1 193.5l.1 1M164.1 194.8v.1M164.1 194.9h.2M164.1 195.1l-1.2 .3M164.1 195.1l-1.2 .2M164.1 193h.3M164.1 195.1l.2 .1M164.2 195.3l-1.3 .3"/>
<path d="M164.2 195.3h.1M164.2 195.3l.1 .1M164.2 195.6l-1.3 .3M164.2 195.5l-1.3 .3M164.2 195.5v.1M164.2 195.6l.2 .1M164.2 195.9l-1.3 .2M164.2 194.7l-1.5 .3M164.2 194.7l-1.5 .3 .1 .1M164.2 194.5l-1.5 .3M164.2 194.5l.1 .2M164.2 194.5l-.1 .1"/>
<path d="M164.2 195.8l-1.3 .2M164.2 195.8v.1M164.2 195.9h.2M164.3 196.1l-1.3 .3M164.3 196l-1.3 .3M164.3 194.7l-.2 .1M164.3 194.9l-1.6 .3M164.3 196.3l-1.3 .3M164.3 194.9l-.2 .2M164.3 194.9h.1M164.3 196.1l.1 .1M164.3 195.2l-1.6 .3"/>
<path d="M164.3 195.2l-.1 .1M164.3 195.2h.1M164.3 196.3h.1M164.3 196.3l.1 .1M164.3 196.6l-1.1 .2-.3 .2M164.3 195.4l-1.5 .3M164.3 195.5l-1.5 .2M164.3 196.5l-1.3 .3M164.3 196.5v.1M164.3 196.6l.2 .1M164.3 196.8l-1.3 .3M164.3 195.7l-1.5 .3 1.6-.3"/>
<path d="M164.3 196.8l-1.3 .2M164.3 195.5h-.1M164.3 195.4v.1M164.3 196.8l.2 .1M164.4 197.1l-1.2 .2M164.4 197l-1.2 .2M164.4 195.7l-.2 .1M164.4 195.7h.1M164.4 193h-.2l-.4-.2v.7M164.4 195.9l-1.6 .3M164.4 195.9l-.1 .2M164.4 195.9h.1"/>
<path d="M164.4 197.1h.1M164.4 197v.1M164.4 196.2l-1.6 .2M164.4 196.2l-1.5 .3M164.4 196.2h.1M164.4 192.9v.1M164.4 192.8v.1M164.4 196.4l-1.5 .3M164.4 196.4l-1.5 .3 .1 .1M164.4 196.2l-.1 .1M164.4 196.4l-.1 .1M164.4 196.4h.1"/>
<path d="M164.5 196.7l-1.6 .3M164.5 196.7l-.2 .1M164.5 196.7h.1M164.5 196.9l-1.6 .3M164.5 196.9l-1.4 .2M164.5 196.9h.1M164.5 196.9l-.1 .1M164.5 197.1l-1.4 .3M164.5 197.1v.2"/>
<circle cx="58.2" cy="84.5" r=".8"/>
<circle cx="102.2" cy="143" r=".8"/>
<circle cx="58.2" cy="192.3" r=".8"/>
</g>
<g fill="none" stroke="#000" stroke-width=".2">
<path d="M30.5 36.1h15.9M36.9 35.1v11.8M40 35.1v11.8M42.2 31.1l-1.8 4.4M50.4 32.8h17.8M58.3 31.8v20M61.8 36.1h97.8M61.8 31.8v14.3M159.6 35.1v10.5M37.9 53.8l.3 7.6M39.5 53.8l.4 7.5M61.8 49.8v11.5"/>
<path d="M105.8 49v12.3M39 60.3l4.1 9.4h9.5M46.1 60l-14.2 .7M61.8 60.3h44M100.9 120.9v21.3M100.9 121.9h62.3M163.2 120.9v21.3M105.8 145.8v17.6M159.6 145.6v17.8M56.6 179.6v11.9M105.8 162.4h53.8M163.2 179.6v11.9"/>
<path d="M56.6 180.6h106.6M61.8 193.5v21M159.6 194.9v19.6M61.8 213.5h97.8"/>
<circle cx="41.4" cy="33.3" r="1.55"/>
</g>
<g fill="#000" stroke="#000" stroke-width=".2">
<path d="M33.6 35.6l3.3 .5-3.3 .5z" fill-rule="evenodd"/>
<path d="M40 36.1l3.3-.5v1z" fill-rule="evenodd"/>
<path d="M54.9 32.3l3.4 .5-3.4 .5z" fill-rule="evenodd"/>
<path d="M61.8 36.1l3.4-.5v1z" fill-rule="evenodd"/>
<path d="M61.8 32.8l3.4-.5v1z" fill-rule="evenodd"/>
<path d="M156.3 35.6l3.3 .5-3.3 .5z" fill-rule="evenodd"/>
<path d="M34.9 60l3.3 .4-3.3 .6z" fill-rule="evenodd"/>
<path d="M39.8 60.3l3.3-.7v1.1z" fill-rule="evenodd"/>
<path d="M61.8 60.3l3.4-.5v1z" fill-rule="evenodd"/>
<path d="M102.5 59.8l3.3 .5-3.3 .5z" fill-rule="evenodd"/>
<path d="M100.9 121.9l3.3-.5v1z" fill-rule="evenodd"/>
<path d="M159.9 121.4l3.3 .5-3.3 .5z" fill-rule="evenodd"/>
<path d="M105.8 162.4l3.3-.5v1z" fill-rule="evenodd"/>
<path d="M156.3 161.9l3.3 .5-3.3 .5z" fill-rule="evenodd"/>
<path d="M56.6 180.6l3.3-.5v1z" fill-rule="evenodd"/>
<path d="M159.9 180.1l3.3 .5-3.3 .5z" fill-rule="evenodd"/>
<path d="M61.8 213.5l3.4-.5v1z" fill-rule="evenodd"/>
<path d="M156.3 213l3.3 .5-3.3 .5z" fill-rule="evenodd"/>
</g>
<text font-size="8.4" x="128.9" y="278.6">pistone laterale</text>
<g font-size="5.3">
<text x="38.5" y="9.5">4</text>
<text x="83.5" y="9.5">3</text>
<text x="133.5" y="9.5">2</text>
<text x="178.5" y="9.5">1</text>
<text x="16.2" y="31.3">F</text>
<text x="201.1" y="31.3">F</text>
<text x="16.1" y="75.5">E</text>
<text x="201" y="75.5">E</text>
<text x="15.5" y="125.5">D</text>
<text x="200.4" y="125.5">D</text>
<text x="15.3" y="175.5">C</text>
<text x="200.3" y="175.5">C</text>
<text x="16" y="225.4">B</text>
<text x="200.9" y="225.4">B</text>
<text x="15.5" y="269.7">A</text>
<text x="200.4" y="269.7">A</text>
<text x="38.5" y="291.4">4</text>
<text x="83.5" y="291.4">3</text>
<text x="133.5" y="291.4">2</text>
<text x="178.5" y="291.4">1</text>
</g>
<g font-size="4.7">
<text x="26.8" y="35">BALL</text>
<text x="45.1" y="35">10</text>
<text x="51.7" y="31.8">17,99</text>
<text x="101.4" y="35.1">489,00</text>
<text x="79.1" y="59.3">220,00</text>
<text x="44.4" y="68.7">M8</text>
<text x="128.4" y="120.9">311,40</text>
<text x="122.8" y="161.4">269,00</text>
<text x="99.6" y="179.6">533,25</text>
<text x="99.6" y="212.4">489,00</text>
</g>
<text font-size="3.9" x="191.6" y="275.9">A4</text>
<g font-size="2">
<text x="20.6" y="234.5">SE NON SPECIFICATO:</text>
<text x="20.6" y="237.1">QUOTE IN MILLIMETRI</text>
<text x="20.6" y="239.6">FINITURA SUPERFICIE:</text>
<text x="54.3" y="234.6">FINITURA:</text>
<text x="101.3" y="237">BORDI NETTI</text>
<text x="101.3" y="234.5">INTERRUZIONE</text>
<text x="132.5" y="235.9">NON SCALARE DISEGNO</text>
<text x="173.2" y="236.1">REVISIONE</text>
<text x="20.6" y="242.1">TOLLERANZE:</text>
<text x="22.2" y="244.6">LINEARE:</text>
<text x="22.2" y="247.1">ANGOLARE:</text>
<text x="34.3" y="252">NOME</text>
<text x="50" y="251.9">FIRMA</text>
<text x="67.2" y="251.9">DATA</text>
<text x="119.9" y="251.9">TITOLO:</text>
<text x="20.2" y="256">DISEG.</text>
<text x="20.4" y="260.3">VERIF.</text>
<text x="20.4" y="264.4">APPR.</text>
<text x="20.4" y="268.7">FABB.</text>
<text x="20.7" y="273.1">Qual.</text>
<text x="75.6" y="272.5">MATERIALE:</text>
<text x="120" y="273.6">N. DISEGNO</text>
<text x="75.6" y="285.5">PESO:</text>
<text x="120" y="285.6">SCALA:1:5</text>
<text x="164.4" y="285.6">FOGLIO 1 DI 1</text>
</g>
</svg>
